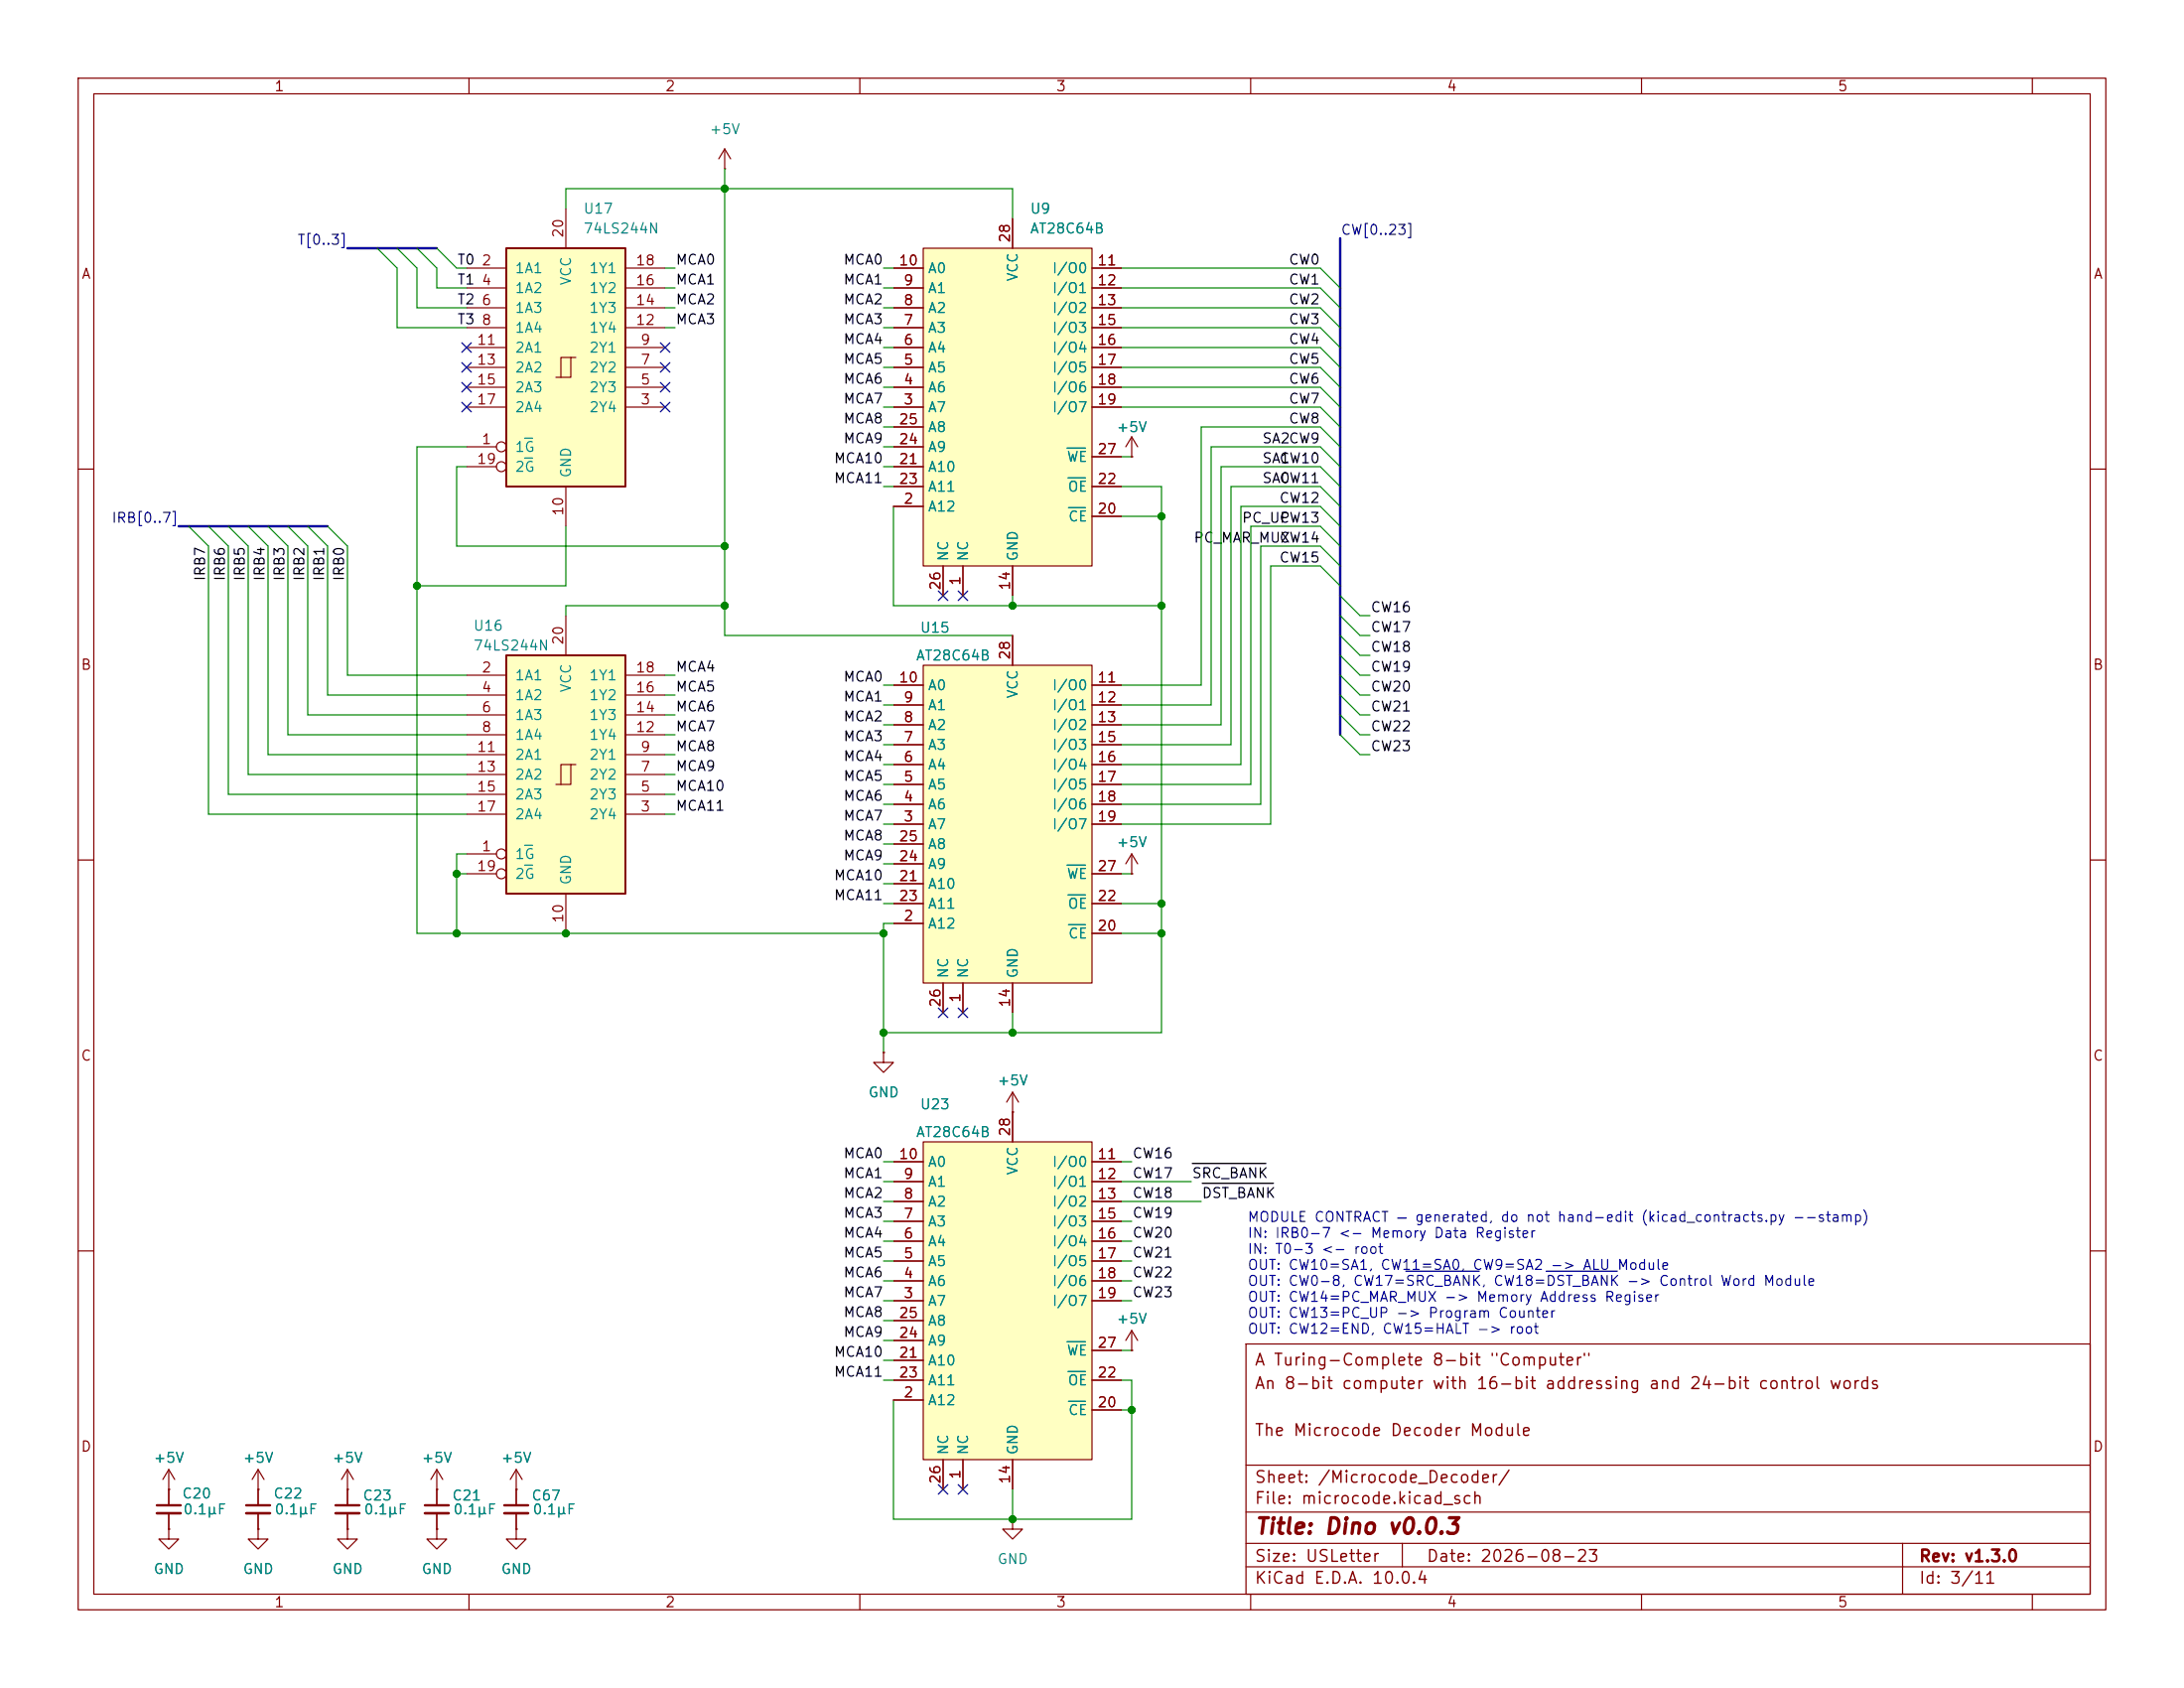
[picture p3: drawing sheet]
<svg xmlns="http://www.w3.org/2000/svg" width="279mm" height="216mm" viewBox="0 0 279 216" stroke-linecap="round" stroke-linejoin="round" font-family="sans-serif">
<g fill="none" stroke="#840000" stroke-width=".15">
<path d="M10 10h259.4v195.9h-259.4zM12 12h255.4v191.9h-255.4zM60 10v2M92.7 19.1l-.8 1.2M92.7 19.1l.8 1.2M92.7 19.1v2.5M110 10v2M160 10v2M210 10v2M260 10v2M92.7 21.6h.1M10 60h2"/>
<path d="M267.4 60h2M10 110h2M267.4 110h2M129.5 139.7l-.7 1.3M129.5 139.7l.8 1.3M129.5 139.7v2.5M129.5 142.2h.1M10 160h2M159.4 171.9h108v32h-108zM267.4 160h2M21.6 190.5v2M21.6 193.5v2.1"/>
<path d="M33 190.5v2M33 193.5v2.1M129.5 194.3v1.3h1.3l-1.3 1.3-1.2-1.3h1.2M129.5 194.3h.1M159.4 197.4h108M159.4 193.4h108M159.4 187.4h108M179.4 197.4v3M243.4 197.4v6.5M60 203.9v2M110 203.9v2M159.4 200.4h108"/>
<path d="M160 203.9v2M210 203.9v2M260 203.9v2"/>
</g>
<path d="M20.1 192.5h3M31.5 192.5h3" fill="none" stroke="#840000" stroke-width=".3"/>
<path d="M20.1 193.5h3M31.5 193.5h3" fill="none" stroke="#840000" stroke-width=".33"/>
<path d="M64.8 31.8h15.2v30.4h-15.2z" fill="#ffffc2"/>
<g fill="none" stroke="#840000" stroke-width=".15">
<path d="M59.7 34.3h5.1M59.7 36.8h5.1M59.7 39.4h5.1M72.4 26.7v5.1M80 34.3h5.1M80 36.8h5.1M80 39.4h5.1M59.7 57.2h3.8M59.7 52.1h5.1M59.7 49.5h5.1M59.7 47h5.1M59.7 41.9h5.1"/>
<path d="M59.7 44.5h5.1M59.7 59.7h3.8M73 45.7h-1.2v2.6M73.7 45.7h-.7v2.6h-1.9M80 52.1h5.1M80 49.5h5.1M80 47h5.1M80 41.9h5.1M80 44.5h5.1M72.4 62.2v5.1M21.6 190.5h.1M21.6 188l-.8 1.2"/>
<path d="M21.6 188l.8 1.2M21.6 188v2.5"/>
<circle cx="64.1" cy="57.1" r=".63"/>
<circle cx="64.1" cy="59.7" r=".63"/>
</g>
<path d="M64.8 31.8h15.2v30.4h-15.2z" fill="none" stroke="#840000" stroke-width=".25"/>
<path d="M67.1 56h1M67.1 58.6h1" fill="none" stroke="#008484" stroke-width=".15"/>
<path d="M118.1 85.1h21.6v40.6h-21.6z" fill="#ffffc2"/>
<g fill="none" stroke="#840000" stroke-width=".15">
<path d="M114.3 97.8h3.8M114.3 95.3h3.8M114.3 92.7h3.8M114.3 90.2h3.8M114.3 87.6h3.8M118.1 85.1h21.6v40.6h-21.6zM129.5 81.3v3.8M139.7 97.8h3.8M139.7 95.3h3.8M139.7 92.7h3.8M139.7 90.2h3.8M139.7 87.6h3.8"/>
<path d="M114.3 118.1h3.8M114.3 105.4h3.8M114.3 102.9h3.8M114.3 100.3h3.8M114.3 113h3.8M114.3 115.6h3.8M114.3 110.5h3.8M114.3 108h3.8M139.7 105.4h3.8M139.7 102.9h3.8M139.7 100.3h3.8M139.7 119.4h3.8"/>
<path d="M139.7 115.6h3.8M139.7 111.8h3.8M144.8 111.8h.1M144.8 109.2l-.8 1.3M144.8 109.2l.7 1.3M144.8 109.2v2.6M120.6 125.7v3.8M123.2 125.7v3.8M129.5 125.7v3.8"/>
</g>
<path d="M136.5 110.7h2.4M136.6 114.5h2.3M136.7 118.3h2.2" fill="none" stroke="#008484" stroke-width=".15"/>
<path d="M118.1 146.1h21.6v40.6h-21.6z" fill="#ffffc2"/>
<g fill="none" stroke="#840000" stroke-width=".15">
<path d="M114.3 158.8h3.8M114.3 156.2h3.8M114.3 153.7h3.8M114.3 151.1h3.8M114.3 148.6h3.8M118.1 146.1h21.6v40.6h-21.6zM129.5 142.2v3.9M139.7 158.8h3.8M139.7 156.2h3.8M139.7 153.7h3.8M139.7 151.1h3.8M139.7 148.6h3.8"/>
<path d="M114.3 179.1h3.8M114.3 166.4h3.8M114.3 163.8h3.8M114.3 161.3h3.8M114.3 174h3.8M114.3 176.5h3.8M114.3 171.5h3.8M114.3 168.9h3.8M139.7 166.4h3.8M139.7 163.8h3.8M139.7 161.3h3.8M139.7 176.5h3.8"/>
<path d="M139.7 172.7h3.8M33 190.5h.1M33 195.6v1.3h1.3l-1.3 1.2-1.3-1.2h1.3M33 195.6h.1M33 188l-.7 1.2M33 188l.8 1.2M33 188v2.5M120.6 186.7v3.8M123.2 186.7v3.8M129.5 186.7v3.8M139.7 180.3h3.8"/>
</g>
<path d="M136.5 171.6h2.4M136.6 175.4h2.3M136.7 179.2h2.2" fill="none" stroke="#008484" stroke-width=".15"/>
<path d="M118.1 31.8h21.6v40.6h-21.6z" fill="#ffffc2"/>
<g fill="none" stroke="#840000" stroke-width=".15">
<path d="M114.3 39.4h3.8M114.3 36.8h3.8M114.3 34.3h3.8M118.1 31.8h21.6v40.6h-21.6zM129.5 27.9v3.9M139.7 39.4h3.8M139.7 36.8h3.8M139.7 34.3h3.8M114.3 52.1h3.8M114.3 49.5h3.8M114.3 47h3.8M114.3 44.5h3.8"/>
<path d="M114.3 41.9h3.8M114.3 59.7h3.8M114.3 57.2h3.8M114.3 54.6h3.8M139.7 52.1h3.8M139.7 49.5h3.8M139.7 47h3.8M139.7 44.5h3.8M139.7 41.9h3.8M139.7 58.4h3.8M144.8 58.4h.1M144.8 55.9l-.8 1.3"/>
<path d="M144.8 55.9l.7 1.3M144.8 55.9v2.5M114.3 64.8h3.8M114.3 62.2h3.8M120.6 72.4v3.8M123.2 72.4v3.8M129.5 72.4v3.8M139.7 66h3.8M139.7 62.2h3.8M144.8 172.7h.1M144.8 170.2v2.5M144.8 170.2l-.8 1.3"/>
<path d="M144.8 170.2l.7 1.3M21.6 195.6v1.3h1.3l-1.3 1.2-1.3-1.2h1.3M21.6 195.6h.1M44.4 195.6v1.3h1.3l-1.3 1.2-1.2-1.2h1.2M44.4 195.6h.1M44.4 190.5h.1M44.4 188v4.5M44.4 193.5v2.1M44.4 188l-.7 1.2M44.4 188l.8 1.2M55.9 195.6v1.3h1.2l-1.2 1.2-1.3-1.2h1.3M55.9 195.6h.1"/>
<path d="M55.9 190.5h.1M55.9 188l-.8 1.2M55.9 188l.7 1.2M55.9 188v4.5M55.9 193.5v2.1M66 190.5h.1M66 195.6v1.3h1.3l-1.3 1.2-1.2-1.2h1.2M66 195.6h.1M66 188v4.5M66 193.5v2.1M66 188l-.7 1.2M66 188l.8 1.2"/>
</g>
<path d="M136.5 57.3h2.4M136.6 61.1h2.3M136.7 64.9h2.2" fill="none" stroke="#008484" stroke-width=".15"/>
<path d="M42.9 192.5h3.1M54.4 192.5h3M64.5 192.5h3.1" fill="none" stroke="#840000" stroke-width=".3"/>
<path d="M42.9 193.5h3.1M54.4 193.5h3M64.5 193.5h3.1" fill="none" stroke="#840000" stroke-width=".33"/>
<path d="M64.8 83.8h15.2v30.5h-15.2z" fill="#ffffc2"/>
<g fill="none" stroke="#840000" stroke-width=".15">
<path d="M114.3 39.4h3.8M114.3 36.8h3.8M114.3 34.3h3.8M129.5 27.9v3.9M139.7 39.4h3.8M139.7 36.8h3.8M139.7 34.3h3.8M114.3 52.1h3.8M114.3 49.5h3.8M114.3 47h3.8M114.3 44.5h3.8M114.3 41.9h3.8"/>
<path d="M114.3 59.7h3.8M114.3 57.2h3.8M114.3 54.6h3.8M139.7 52.1h3.8M139.7 49.5h3.8M139.7 47h3.8M139.7 44.5h3.8M139.7 41.9h3.8M139.7 58.4h3.8M144.8 58.4h.1M72.4 78.7v5.1M114.3 64.8h3.8"/>
<path d="M114.3 62.2h3.8M120.6 72.4v3.8M123.2 72.4v3.8M129.5 72.4v3.8M139.7 66h3.8M139.7 62.2h3.8M59.7 86.4h5.1M59.7 88.9h5.1M59.7 91.4h5.1M59.7 99.1h5.1M59.7 94h5.1M59.7 96.5h5.1"/>
<path d="M73 97.8h-1.2v2.5M73.7 97.8h-.7v2.5h-1.9M80 86.4h5.1M80 88.9h5.1M80 91.4h5.1M80 99.1h5.1M80 94h5.1M80 96.5h5.1M114.3 97.8h3.8M114.3 95.3h3.8M114.3 92.7h3.8M114.3 90.2h3.8"/>
<path d="M114.3 87.6h3.8M129.5 81.3v3.8M139.7 97.8h3.8M139.7 95.3h3.8M139.7 92.7h3.8M139.7 90.2h3.8M139.7 87.6h3.8M59.7 109.2h3.8M59.7 104.1h5.1M59.7 101.6h5.1M59.7 111.8h3.8M72.4 114.3v5.1"/>
<path d="M80 104.1h5.1M80 101.6h5.1M114.3 118.1h3.8M114.3 105.4h3.8M114.3 102.9h3.8M114.3 100.3h3.8M114.3 113h3.8M114.3 115.6h3.8M114.3 110.5h3.8M114.3 108h3.8M139.7 111.8h3.8M139.7 105.4h3.8"/>
<path d="M139.7 102.9h3.8M139.7 100.3h3.8M139.7 119.4h3.8M139.7 115.6h3.8M144.8 111.8h.1M113 134.6v1.3h1.3l-1.3 1.3-1.2-1.3h1.2M113 134.6h.1M120.6 125.7v3.8M123.2 125.7v3.8M129.5 125.7v3.8M114.3 158.8h3.8M114.3 156.2h3.8"/>
<path d="M114.3 153.7h3.8M114.3 151.1h3.8M114.3 148.6h3.8M129.5 142.2h.1M129.5 142.2v3.9M139.7 158.8h3.8M139.7 156.2h3.8M139.7 153.7h3.8M139.7 151.1h3.8M139.7 148.6h3.8M114.3 179.1h3.8M114.3 166.4h3.8"/>
<path d="M114.3 163.8h3.8M114.3 161.3h3.8M114.3 174h3.8M114.3 176.5h3.8M114.3 171.5h3.8M114.3 168.9h3.8M139.7 166.4h3.8M139.7 163.8h3.8M139.7 161.3h3.8M139.7 176.5h3.8M139.7 172.7h3.8M144.8 172.7h.1"/>
<path d="M21.6 190.5h.1M21.6 195.6h.1M21.6 190.5v2M21.6 193.5v2.1M33 190.5h.1M33 195.6h.1M33 190.5v2M33 193.5v2.1M44.4 195.6h.1M44.4 190.5h.1M44.4 190.5v2M44.4 193.5v2.1"/>
<path d="M55.9 195.6h.1M55.9 190.5h.1M55.9 190.5v2M55.9 193.5v2.1M66 190.5h.1M66 195.6h.1M66 190.5v2M66 193.5v2.1M120.6 186.7v3.8M123.2 186.7v3.8M129.5 186.7v3.8M139.7 180.3h3.8"/>
<circle cx="64.1" cy="111.8" r=".63"/>
<circle cx="64.1" cy="109.2" r=".63"/>
</g>
<path d="M64.8 83.8h15.2v30.5h-15.2z" fill="none" stroke="#840000" stroke-width=".25"/>
<path d="M136.5 57.3h2.4M136.6 61.1h2.3M136.7 64.9h2.2M67.1 108.1h1M67.1 110.7h1M136.5 110.7h2.4M136.6 114.5h2.3M136.7 118.3h2.2M136.5 171.6h2.4M136.6 175.4h2.3M136.7 179.2h2.2" fill="none" stroke="#008484" stroke-width=".15"/>
<path d="M152.5 148.8h9.4M153.8 151.4h9.1" fill="none" stroke="#000" stroke-width=".15"/>
<path d="M44.4 31.8h11.5M171.4 30.5v63.5M22.9 67.3h19" fill="none" stroke="#000084" stroke-width=".3"/>
<g fill="none" stroke="#008400" stroke-width=".15">
<path d="M48.3 31.8l2.5 2.5v7.6h8.9M50.8 31.8l2.5 2.5v5.1h6.4M53.3 31.8l2.6 2.5v2.5h3.8M55.9 31.8l2.5 2.5h1.3M72.4 26.7v-2.6h57.1v3.8M85.1 39.4h1.3M85.1 36.8h1.3M85.1 34.3h1.3M92.7 21.6v59.7h36.8M113 39.4h1.3M113 36.8h1.3M113 34.3h1.3"/>
<path d="M143.5 39.4h25.4l2.5 2.5M143.5 36.8h25.4l2.5 2.6M143.5 34.3h25.4l2.5 2.5M59.7 57.2h-6.4v62.2h59.7M59.7 59.7h-1.3v10.2h34.3M85.1 41.9h1.3M113 41.9h1.3M113 57.2h1.3M113 59.7h1.3M113 54.6h1.3M113 44.5h1.3M113 49.5h1.3"/>
<path d="M113 47h1.3M113 52.1h1.3M143.5 41.9h25.4l2.5 2.6M143.5 58.4h1.3M143.5 44.5h25.4l2.5 2.5M143.5 49.5h25.4l2.5 2.6M143.5 47h25.4l2.5 2.5M143.5 52.1h25.4l2.5 2.5M171.4 59.7l-2.5-2.5h-14v33h-11.4M171.4 57.2l-2.5-2.6h-15.2v33h-10.2M24.1 67.3l2.6 2.6v34.2h33M26.7 67.3l2.5 2.6v31.7h30.5"/>
<path d="M29.2 67.3l2.5 2.6v29.2h28M31.7 67.3l2.6 2.6v26.6h25.4M34.3 67.3l2.5 2.6v24.1h22.9M36.8 67.3l2.6 2.6v21.5h20.3M39.4 67.3l2.5 2.6v19h17.8M41.9 67.3l2.5 2.6v16.5h15.3M72.4 67.3v7.6h-19.1M92.7 77.5h-20.3v1.2M113 62.2h1.3M114.3 64.8v12.7h34.3M129.5 76.2v1.3M143.5 62.2h5.1v69.9h-35.6"/>
<path d="M143.5 66h5.1M171.4 62.2l-2.5-2.5h-12.7v33h-12.7M171.4 72.4l-2.5-2.5h-7.6v33h-17.8M171.4 78.7l2.6 2.6h1.3M171.4 76.2l2.6 2.5h1.3M171.4 74.9l-2.5-2.5h-6.3v33h-19.1M171.4 64.8l-2.5-2.6h-11.4v33.1h-14M171.4 67.3l-2.5-2.5h-10.2v33h-15.2M171.4 69.9l-2.5-2.6h-8.9v33h-16.5M85.1 88.9h1.3M85.1 91.4h1.3M85.1 86.4h1.3"/>
<path d="M85.1 96.5h1.3M85.1 94h1.3M85.1 99.1h1.3M113 92.7h1.3M113 87.6h1.3M113 95.3h1.3M113 90.2h1.3M113 97.8h1.3M171.4 86.4l2.6 2.5h1.3M171.4 88.9l2.6 2.5h1.3M171.4 83.8l2.6 2.6h1.3M171.4 94l2.6 2.5h1.3"/>
<path d="M171.4 91.4l2.6 2.6h1.3M171.4 81.3l2.6 2.5h1.3M58.4 111.8h1.3M59.7 109.2h-1.3v10.2M85.1 104.1h1.3M85.1 101.6h1.3M113 115.6h1.3M113 102.9h1.3M113 105.4h1.3M113 100.3h1.3M113 108h1.3M113 110.5h1.3"/>
<path d="M113 113h1.3M114.3 118.1h-1.3v16.5M143.5 111.8h1.3M143.5 115.6h5.1M143.5 119.4h5.1M129.5 129.5v2.6M113 151.1h1.3M113 153.7h1.3M113 156.2h1.3M113 158.8h1.3M113 148.6h1.3M143.5 151.1h8.9"/>
<path d="M143.5 153.7h10.2M143.5 156.2h1.3M143.5 158.8h1.3M143.5 148.6h1.3M113 176.5h1.3M113 174h1.3M113 171.5h1.3M113 166.4h1.3M113 168.9h1.3M113 163.8h1.3M113 161.3h1.3M143.5 176.5h1.3v17.8h-30.5v-15.2"/>
<path d="M143.5 166.4h1.3M143.5 163.8h1.3M143.5 161.3h1.3M143.5 172.7h1.3M129.5 190.5v3.8M143.5 180.3h1.3"/>
</g>
<g fill="none" stroke="#000084" stroke-width=".15">
<path d="M59.1 43.8l1.2 1.3M59.1 46.4l1.2 1.2M59.1 48.9l1.2 1.2M59.1 51.5l1.2 1.2M60.3 43.8l-1.2 1.3M60.3 46.4l-1.2 1.2M60.3 48.9l-1.2 1.2M60.3 51.5l-1.2 1.2M84.5 46.4l1.2 1.2M84.5 51.5l1.2 1.2M84.5 43.8l1.2 1.3M84.5 48.9l1.2 1.2"/>
<path d="M85.7 46.4l-1.2 1.2M85.7 51.5l-1.2 1.2M85.7 43.8l-1.2 1.3M85.7 48.9l-1.2 1.2M120 75.6l1.3 1.2M121.3 75.6l-1.3 1.2M122.6 75.6l1.2 1.2M123.8 75.6l-1.2 1.2M120 128.9l1.3 1.2M121.3 128.9l-1.3 1.2M122.6 128.9l1.2 1.2M123.8 128.9l-1.2 1.2"/>
<path d="M120 189.9l1.3 1.2M121.3 189.9l-1.3 1.2M122.6 189.9l1.2 1.2M123.8 189.9l-1.2 1.2"/>
</g>
<path d="M179.8 162.6h9.5M197.8 162.6h9.1" fill="none" stroke="#0000c2" stroke-width=".15"/>
<g fill="#008400" stroke="#008400" stroke-width=".13">
<circle cx="144.8" cy="180.3" r=".46"/>
<circle cx="129.5" cy="194.3" r=".46"/>
<circle cx="148.6" cy="77.5" r=".46"/>
<circle cx="148.6" cy="66" r=".46"/>
<circle cx="148.6" cy="119.4" r=".46"/>
<circle cx="148.6" cy="115.6" r=".46"/>
<circle cx="129.5" cy="132.1" r=".46"/>
<circle cx="58.4" cy="111.8" r=".46"/>
<circle cx="58.4" cy="119.4" r=".46"/>
<circle cx="72.4" cy="119.4" r=".46"/>
<circle cx="53.3" cy="74.9" r=".46"/>
<circle cx="129.5" cy="77.5" r=".46"/>
<circle cx="92.7" cy="77.5" r=".46"/>
<circle cx="113" cy="132.1" r=".46"/>
<circle cx="113" cy="119.4" r=".46"/>
<circle cx="92.7" cy="69.9" r=".46"/>
<circle cx="92.7" cy="24.1" r=".46"/>
</g>
<text font-size="2" fill="#840000" x="160.4" y="196.7">Title: Dino v0.0.3</text>
<g font-size="1.5" fill="#840000">
<text x="160.4" y="178">An 8-bit computer with 16-bit addressing and 24-bit control words</text>
<text x="160.4" y="175">A Turing-Complete 8-bit &quot;Computer&quot;</text>
<text x="160.4" y="184">The Microcode Decoder Module</text>
<text x="160.4" y="190">Sheet: /Microcode_Decoder/</text>
<text x="160.4" y="192.7">File: microcode.kicad_sch</text>
<text x="160.4" y="202.9">KiCad E.D.A. 10.0.4</text>
<text x="160.4" y="200.1">Size: USLetter</text>
<text x="182.4" y="200.1">Date: 2026-08-23</text>
<text x="245.4" y="200.1">Rev: v1.3.0</text>
<text x="245.4" y="202.9">Id: 3/11</text>
</g>
<g font-size="1.3" fill="#840000">
<text x="35" y="12">1</text>
<text x="85" y="12">2</text>
<text x="135" y="12">3</text>
<text x="185" y="12">4</text>
<text x="235" y="12">5</text>
<text x="10.3" y="36">A</text>
<text x="61.5" y="34.3">2</text>
<text x="72.4" y="30.5" transform="rotate(-90 72.4 30.5)">20</text>
<text x="81.2" y="34.3">18</text>
<text x="114.9" y="34.3">10</text>
<text x="129.5" y="31.2" transform="rotate(-90 129.5 31.2)">28</text>
<text x="140.3" y="34.3">11</text>
<text x="267.7" y="36">A</text>
<text x="61.5" y="36.8">4</text>
<text x="61.5" y="39.3">6</text>
<text x="61.5" y="41.9">8</text>
<text x="81.2" y="41.9">12</text>
<text x="81.2" y="39.3">14</text>
<text x="81.2" y="36.8">16</text>
<text x="115.5" y="41.9">7</text>
<text x="115.5" y="39.3">8</text>
<text x="115.5" y="36.8">9</text>
<text x="140.3" y="36.8">12</text>
<text x="140.3" y="39.3">13</text>
<text x="140.3" y="41.9">15</text>
<text x="60.9" y="44.4">11</text>
<text x="60.9" y="47">13</text>
<text x="81.8" y="47">7</text>
<text x="81.8" y="44.4">9</text>
<text x="115.5" y="47">5</text>
<text x="115.5" y="44.4">6</text>
<text x="140.3" y="44.4">16</text>
<text x="140.3" y="47">17</text>
<text x="60.9" y="49.5">15</text>
<text x="60.9" y="52">17</text>
<text x="81.8" y="52">3</text>
<text x="81.8" y="49.5">5</text>
<text x="115.5" y="52">3</text>
<text x="115.5" y="49.5">4</text>
<text x="140.3" y="49.5">18</text>
<text x="140.3" y="52">19</text>
<text x="60.9" y="59.7">19</text>
<text x="61.5" y="57.1">1</text>
<text x="114.9" y="59.7">21</text>
<text x="114.9" y="57.1">24</text>
<text x="114.9" y="54.6">25</text>
<text x="140.3" y="58.4">27</text>
<text x="114.9" y="62.2">23</text>
<text x="115.5" y="64.7">2</text>
<text x="140.3" y="62.2">22</text>
<text x="72.4" y="66.1" transform="rotate(-90 72.4 66.1)">10</text>
<text x="140.3" y="66">20</text>
<text x="120.6" y="75.6" transform="rotate(-90 120.6 75.6)">26</text>
<text x="123.2" y="75" transform="rotate(-90 123.2 75)">1</text>
<text x="129.5" y="75.6" transform="rotate(-90 129.5 75.6)">14</text>
<text x="72.4" y="82.6" transform="rotate(-90 72.4 82.6)">20</text>
<text x="10.3" y="86">B</text>
<text x="61.5" y="86.3">2</text>
<text x="61.5" y="88.9">4</text>
<text x="81.2" y="88.9">16</text>
<text x="81.2" y="86.3">18</text>
<text x="114.9" y="87.6">10</text>
<text x="129.5" y="84.5" transform="rotate(-90 129.5 84.5)">28</text>
<text x="140.3" y="87.6">11</text>
<text x="267.7" y="86">B</text>
<text x="61.5" y="91.4">6</text>
<text x="61.5" y="94">8</text>
<text x="81.2" y="94">12</text>
<text x="81.2" y="91.4">14</text>
<text x="115.5" y="95.2">7</text>
<text x="115.5" y="92.7">8</text>
<text x="115.5" y="90.1">9</text>
<text x="140.3" y="90.1">12</text>
<text x="140.3" y="92.7">13</text>
<text x="140.3" y="95.2">15</text>
<text x="60.9" y="96.5">11</text>
<text x="60.9" y="99">13</text>
<text x="60.9" y="101.6">15</text>
<text x="81.8" y="101.6">5</text>
<text x="81.8" y="99">7</text>
<text x="81.8" y="96.5">9</text>
<text x="115.5" y="100.3">5</text>
<text x="115.5" y="97.8">6</text>
<text x="140.3" y="97.8">16</text>
<text x="140.3" y="100.3">17</text>
<text x="60.9" y="104.1">17</text>
<text x="81.8" y="104.1">3</text>
<text x="114.9" y="107.9">25</text>
<text x="115.5" y="105.4">3</text>
<text x="115.5" y="102.8">4</text>
<text x="140.3" y="102.8">18</text>
<text x="140.3" y="105.4">19</text>
<text x="60.9" y="111.7">19</text>
<text x="61.5" y="109.2">1</text>
<text x="114.9" y="113">21</text>
<text x="114.9" y="110.5">24</text>
<text x="140.3" y="111.7">27</text>
<text x="72.4" y="118.2" transform="rotate(-90 72.4 118.2)">10</text>
<text x="114.9" y="115.5">23</text>
<text x="115.5" y="118.1">2</text>
<text x="140.3" y="119.4">20</text>
<text x="140.3" y="115.5">22</text>
<text x="120.6" y="128.9" transform="rotate(-90 120.6 128.9)">26</text>
<text x="123.2" y="128.3" transform="rotate(-90 123.2 128.3)">1</text>
<text x="129.5" y="128.9" transform="rotate(-90 129.5 128.9)">14</text>
<text x="10.3" y="136">C</text>
<text x="267.7" y="136">C</text>
<text x="114.9" y="148.6">10</text>
<text x="129.5" y="145.5" transform="rotate(-90 129.5 145.5)">28</text>
<text x="140.3" y="148.6">11</text>
<text x="115.5" y="153.6">8</text>
<text x="115.5" y="151.1">9</text>
<text x="140.3" y="151.1">12</text>
<text x="140.3" y="153.6">13</text>
<text x="115.5" y="161.3">5</text>
<text x="115.5" y="158.7">6</text>
<text x="115.5" y="156.2">7</text>
<text x="140.3" y="156.2">15</text>
<text x="140.3" y="158.7">16</text>
<text x="140.3" y="161.3">17</text>
<text x="115.5" y="166.3">3</text>
<text x="115.5" y="163.8">4</text>
<text x="140.3" y="163.8">18</text>
<text x="140.3" y="166.3">19</text>
<text x="114.9" y="174">21</text>
<text x="114.9" y="171.4">24</text>
<text x="114.9" y="168.9">25</text>
<text x="140.3" y="172.7">27</text>
<text x="114.9" y="176.5">23</text>
<text x="115.5" y="179">2</text>
<text x="140.3" y="176.5">22</text>
<text x="10.3" y="186">D</text>
<text x="140.3" y="180.3">20</text>
<text x="267.7" y="186">D</text>
<text x="120.6" y="189.9" transform="rotate(-90 120.6 189.9)">26</text>
<text x="123.2" y="189.3" transform="rotate(-90 123.2 189.3)">1</text>
<text x="129.5" y="189.9" transform="rotate(-90 129.5 189.9)">14</text>
<text x="35" y="205.9">1</text>
<text x="85" y="205.9">2</text>
<text x="135" y="205.9">3</text>
<text x="185" y="205.9">4</text>
<text x="235" y="205.9">5</text>
</g>
<g font-size="1.3" fill="#008484">
<text x="90.7" y="17.5">+5V</text>
<text x="74.5" y="27.6">U17</text>
<text x="131.7" y="27.6">U9</text>
<text x="65.8" y="35.3">1A1</text>
<text x="74.5" y="30.2">74LS244N</text>
<text x="75.3" y="35.3">1Y1</text>
<text x="118.6" y="35.3">A0</text>
<text x="131.7" y="30.2">AT28C64B</text>
<text x="134.5" y="35.3">I/O0</text>
<text x="65.8" y="37.8">1A2</text>
<text x="65.8" y="40.3">1A3</text>
<text x="73.4" y="36.6" transform="rotate(-90 73.4 36.6)">VCC</text>
<text x="75.3" y="40.3">1Y3</text>
<text x="75.3" y="37.8">1Y2</text>
<text x="118.6" y="40.3">A2</text>
<text x="118.6" y="37.8">A1</text>
<text x="130.5" y="36.1" transform="rotate(-90 130.5 36.1)">VCC</text>
<text x="134.5" y="37.8">I/O1</text>
<text x="134.5" y="40.3">I/O2</text>
<text x="65.8" y="42.9">1A4</text>
<text x="65.8" y="45.4">2A1</text>
<text x="65.8" y="48">2A2</text>
<text x="75.3" y="48">2Y2</text>
<text x="75.3" y="45.4">2Y1</text>
<text x="75.3" y="42.9">1Y4</text>
<text x="118.6" y="48">A5</text>
<text x="118.6" y="45.4">A4</text>
<text x="118.6" y="42.9">A3</text>
<text x="134.5" y="42.9">I/O3</text>
<text x="134.5" y="45.4">I/O4</text>
<text x="134.5" y="48">I/O5</text>
<text x="65.8" y="50.5">2A3</text>
<text x="65.8" y="53">2A4</text>
<text x="75.3" y="53">2Y4</text>
<text x="75.3" y="50.5">2Y3</text>
<text x="118.6" y="53">A7</text>
<text x="118.6" y="50.5">A6</text>
<text x="134.5" y="50.5">I/O6</text>
<text x="134.5" y="53">I/O7</text>
<text x="65.8" y="58.1">1G</text>
<text x="118.6" y="58.1">A9</text>
<text x="118.6" y="55.6">A8</text>
<text x="136.4" y="59.4">WE</text>
<text x="142.7" y="55.6">+5V</text>
<text x="65.8" y="60.7">2G</text>
<text x="73.4" y="61.2" transform="rotate(-90 73.4 61.2)">GND</text>
<text x="118.6" y="65.7">A12</text>
<text x="118.6" y="60.7">A10</text>
<text x="118.6" y="63.2">A11</text>
<text x="136.5" y="63.2">OE</text>
<text x="121.6" y="71.9" transform="rotate(-90 121.6 71.9)">NC</text>
<text x="124.2" y="71.9" transform="rotate(-90 124.2 71.9)">NC</text>
<text x="130.5" y="71.9" transform="rotate(-90 130.5 71.9)">GND</text>
<text x="136.6" y="67">CE</text>
<text x="60.5" y="81">U16</text>
<text x="60.5" y="83.5">74LS244N</text>
<text x="117.6" y="81.2">U15</text>
<text x="65.8" y="87.3">1A1</text>
<text x="65.8" y="89.9">1A2</text>
<text x="73.4" y="88.7" transform="rotate(-90 73.4 88.7)">VCC</text>
<text x="75.3" y="89.9">1Y2</text>
<text x="75.3" y="87.3">1Y1</text>
<text x="117.1" y="84.8">AT28C64B</text>
<text x="118.6" y="88.6">A0</text>
<text x="130.5" y="89.4" transform="rotate(-90 130.5 89.4)">VCC</text>
<text x="134.5" y="88.6">I/O0</text>
<text x="65.8" y="92.4">1A3</text>
<text x="65.8" y="95">1A4</text>
<text x="75.3" y="95">1Y4</text>
<text x="75.3" y="92.4">1Y3</text>
<text x="118.6" y="93.7">A2</text>
<text x="118.6" y="91.1">A1</text>
<text x="134.5" y="91.1">I/O1</text>
<text x="134.5" y="93.7">I/O2</text>
<text x="65.8" y="97.5">2A1</text>
<text x="65.8" y="100">2A2</text>
<text x="75.3" y="100">2Y2</text>
<text x="75.3" y="97.5">2Y1</text>
<text x="118.6" y="101.3">A5</text>
<text x="118.6" y="98.8">A4</text>
<text x="118.6" y="96.2">A3</text>
<text x="134.5" y="96.2">I/O3</text>
<text x="134.5" y="98.8">I/O4</text>
<text x="134.5" y="101.3">I/O5</text>
<text x="65.8" y="102.6">2A3</text>
<text x="65.8" y="105.1">2A4</text>
<text x="75.3" y="105.1">2Y4</text>
<text x="75.3" y="102.6">2Y3</text>
<text x="118.6" y="106.4">A7</text>
<text x="118.6" y="103.8">A6</text>
<text x="134.5" y="103.8">I/O6</text>
<text x="134.5" y="106.4">I/O7</text>
<text x="65.8" y="110.2">1G</text>
<text x="65.8" y="112.7">2G</text>
<text x="73.4" y="113.3" transform="rotate(-90 73.4 113.3)">GND</text>
<text x="118.6" y="111.5">A9</text>
<text x="118.6" y="108.9">A8</text>
<text x="136.4" y="112.7">WE</text>
<text x="142.7" y="108.7">+5V</text>
<text x="118.6" y="119.1">A12</text>
<text x="118.6" y="114">A10</text>
<text x="118.6" y="116.5">A11</text>
<text x="136.5" y="116.5">OE</text>
<text x="121.6" y="125.2" transform="rotate(-90 121.6 125.2)">NC</text>
<text x="124.2" y="125.2" transform="rotate(-90 124.2 125.2)">NC</text>
<text x="130.5" y="125.2" transform="rotate(-90 130.5 125.2)">GND</text>
<text x="136.6" y="120.4">CE</text>
<text x="111" y="140.7">GND</text>
<text x="117.6" y="142.2">U23</text>
<text x="127.5" y="139.1">+5V</text>
<text x="117.1" y="145.8">AT28C64B</text>
<text x="118.6" y="149.6">A0</text>
<text x="134.5" y="149.6">I/O0</text>
<text x="118.6" y="154.6">A2</text>
<text x="118.6" y="152.1">A1</text>
<text x="130.5" y="150.4" transform="rotate(-90 130.5 150.4)">VCC</text>
<text x="134.5" y="152.1">I/O1</text>
<text x="134.5" y="154.6">I/O2</text>
<text x="118.6" y="159.7">A4</text>
<text x="118.6" y="157.2">A3</text>
<text x="134.5" y="157.2">I/O3</text>
<text x="134.5" y="159.7">I/O4</text>
<text x="118.6" y="167.3">A7</text>
<text x="118.6" y="164.8">A6</text>
<text x="118.6" y="162.3">A5</text>
<text x="134.5" y="162.3">I/O5</text>
<text x="134.5" y="164.8">I/O6</text>
<text x="134.5" y="167.3">I/O7</text>
<text x="118.6" y="172.4">A9</text>
<text x="118.6" y="169.9">A8</text>
<text x="136.4" y="173.7">WE</text>
<text x="142.7" y="169.6">+5V</text>
<text x="118.6" y="175">A10</text>
<text x="118.6" y="177.5">A11</text>
<text x="136.5" y="177.5">OE</text>
<text x="118.6" y="180">A12</text>
<text x="136.6" y="181.3">CE</text>
<text x="19.6" y="187.4">+5V</text>
<text x="23.2" y="192">C20</text>
<text x="31" y="187.4">+5V</text>
<text x="34.9" y="192">C22</text>
<text x="42.4" y="187.4">+5V</text>
<text x="53.8" y="187.4">+5V</text>
<text x="64" y="187.4">+5V</text>
<text x="121.6" y="186.2" transform="rotate(-90 121.6 186.2)">NC</text>
<text x="124.2" y="186.2" transform="rotate(-90 124.2 186.2)">NC</text>
<text x="130.5" y="186.2" transform="rotate(-90 130.5 186.2)">GND</text>
<text x="23.3" y="194">0.1µF</text>
<text x="35" y="194">0.1µF</text>
<text x="46.3" y="192.2">C23</text>
<text x="46.5" y="194">0.1µF</text>
<text x="57.7" y="192.2">C21</text>
<text x="57.9" y="194">0.1µF</text>
<text x="67.9" y="192.2">C67</text>
<text x="68" y="194">0.1µF</text>
<text x="19.6" y="201.6">GND</text>
<text x="31" y="201.6">GND</text>
<text x="42.4" y="201.6">GND</text>
<text x="53.8" y="201.6">GND</text>
<text x="64" y="201.6">GND</text>
<text x="127.5" y="200.4">GND</text>
</g>
<g font-size="1.3" fill="#000084">
<text x="38" y="31.6">T[0..3]</text>
<text x="171.4" y="30.4">CW[0..23]</text>
<text x="14.2" y="67.2">IRB[0..7]</text>
</g>
<g font-size="1.3">
<text x="58.4" y="34.2">T0</text>
<text x="86.4" y="34.2">MCA0</text>
<text x="107.8" y="34.2">MCA0</text>
<text x="164.8" y="34.2">CW0</text>
<text x="58.4" y="41.8">T3</text>
<text x="58.4" y="39.2">T2</text>
<text x="58.4" y="36.7">T1</text>
<text x="86.4" y="39.2">MCA2</text>
<text x="86.4" y="41.8">MCA3</text>
<text x="86.4" y="36.7">MCA1</text>
<text x="107.8" y="39.2">MCA2</text>
<text x="107.8" y="36.7">MCA1</text>
<text x="107.8" y="41.8">MCA3</text>
<text x="164.8" y="36.7">CW1</text>
<text x="164.8" y="41.8">CW3</text>
<text x="164.8" y="39.2">CW2</text>
<text x="107.8" y="44.3">MCA4</text>
<text x="107.8" y="46.9">MCA5</text>
<text x="164.8" y="44.3">CW4</text>
<text x="164.8" y="46.9">CW5</text>
<text x="107.8" y="49.4">MCA6</text>
<text x="107.8" y="51.9">MCA7</text>
<text x="164.8" y="49.4">CW6</text>
<text x="164.8" y="51.9">CW7</text>
<text x="106.6" y="59.6">MCA10</text>
<text x="107.8" y="57">MCA9</text>
<text x="107.8" y="54.5">MCA8</text>
<text x="161.4" y="57">SA2CW9</text>
<text x="161.4" y="59.6">SA1</text>
<text x="163.6" y="59.6">CW10</text>
<text x="164.8" y="54.5">CW8</text>
<text x="106.6" y="62.1">MCA11</text>
<text x="161.4" y="62.1">SA0</text>
<text x="163.6" y="62.1">CW11</text>
<text x="163.6" y="64.6">CW12</text>
<text x="152.6" y="69.7">PC_MAR_MUX</text>
<text x="158.8" y="67.2">PC_UP</text>
<text x="163.6" y="69.7">CW14</text>
<text x="163.6" y="67.2">CW13</text>
<text x="26.5" y="74.4" transform="rotate(-90 26.5 74.4)">IRB7</text>
<text x="29.1" y="74.4" transform="rotate(-90 29.1 74.4)">IRB6</text>
<text x="31.6" y="74.4" transform="rotate(-90 31.6 74.4)">IRB5</text>
<text x="34.2" y="74.4" transform="rotate(-90 34.2 74.4)">IRB4</text>
<text x="36.7" y="74.4" transform="rotate(-90 36.7 74.4)">IRB3</text>
<text x="39.2" y="74.4" transform="rotate(-90 39.2 74.4)">IRB2</text>
<text x="41.8" y="74.4" transform="rotate(-90 41.8 74.4)">IRB1</text>
<text x="44.3" y="74.4" transform="rotate(-90 44.3 74.4)">IRB0</text>
<text x="163.6" y="72.3">CW15</text>
<text x="175.3" y="83.7">CW18</text>
<text x="175.3" y="81.2">CW17</text>
<text x="175.3" y="78.6">CW16</text>
<text x="86.4" y="86.2">MCA4</text>
<text x="86.4" y="88.8">MCA5</text>
<text x="107.8" y="87.5">MCA0</text>
<text x="175.3" y="88.8">CW20</text>
<text x="175.3" y="86.2">CW19</text>
<text x="86.4" y="91.3">MCA6</text>
<text x="86.4" y="93.9">MCA7</text>
<text x="107.8" y="90">MCA1</text>
<text x="107.8" y="92.6">MCA2</text>
<text x="107.8" y="95.1">MCA3</text>
<text x="175.3" y="93.9">CW22</text>
<text x="175.3" y="91.3">CW21</text>
<text x="86.4" y="98.9">MCA9</text>
<text x="86.4" y="101.5">MCA10</text>
<text x="86.4" y="96.4">MCA8</text>
<text x="107.8" y="97.7">MCA4</text>
<text x="107.8" y="100.2">MCA5</text>
<text x="175.3" y="96.4">CW23</text>
<text x="86.4" y="104">MCA11</text>
<text x="107.8" y="107.8">MCA8</text>
<text x="107.8" y="105.3">MCA7</text>
<text x="107.8" y="102.7">MCA6</text>
<text x="106.6" y="112.9">MCA10</text>
<text x="107.8" y="110.4">MCA9</text>
<text x="106.6" y="115.4">MCA11</text>
<text x="107.8" y="148.5">MCA0</text>
<text x="144.8" y="148.5">CW16</text>
<text x="107.8" y="153.5">MCA2</text>
<text x="107.8" y="151">MCA1</text>
<text x="144.8" y="151">CW17</text>
<text x="144.8" y="153.5">CW18</text>
<text x="152.4" y="151">SRC_BANK</text>
<text x="153.7" y="153.5">DST_BANK</text>
<text x="107.8" y="156.1">MCA3</text>
<text x="107.8" y="161.2">MCA5</text>
<text x="107.8" y="158.6">MCA4</text>
<text x="144.8" y="156.1">CW19</text>
<text x="144.8" y="161.2">CW21</text>
<text x="144.8" y="158.6">CW20</text>
<text x="107.8" y="163.7">MCA6</text>
<text x="107.8" y="166.2">MCA7</text>
<text x="144.8" y="163.7">CW22</text>
<text x="144.8" y="166.2">CW23</text>
<text x="106.6" y="173.9">MCA10</text>
<text x="107.8" y="171.3">MCA9</text>
<text x="107.8" y="168.8">MCA8</text>
<text x="106.6" y="176.4">MCA11</text>
</g>
<g font-size="1.3" fill="#0000c2">
<text x="159.5" y="156.6">MODULE CONTRACT — generated, do not hand-edit (kicad_contracts.py --stamp)</text>
<text x="159.5" y="158.7">IN: IRB0-7 &lt;- Memory Data Register</text>
<text x="159.5" y="160.7">IN: T0-3 &lt;- root</text>
<text x="159.5" y="162.7">OUT: CW10=SA1, CW11=SA0, CW9=SA2 -&gt; ALU Module</text>
<text x="159.5" y="164.8">OUT: CW0-8, CW17=SRC_BANK, CW18=DST_BANK -&gt; Control Word Module</text>
<text x="159.5" y="166.8">OUT: CW14=PC_MAR_MUX -&gt; Memory Address Regiser</text>
<text x="159.5" y="168.9">OUT: CW13=PC_UP -&gt; Program Counter</text>
<text x="159.5" y="170.9">OUT: CW12=END, CW15=HALT -&gt; root</text>
</g>
</svg>
